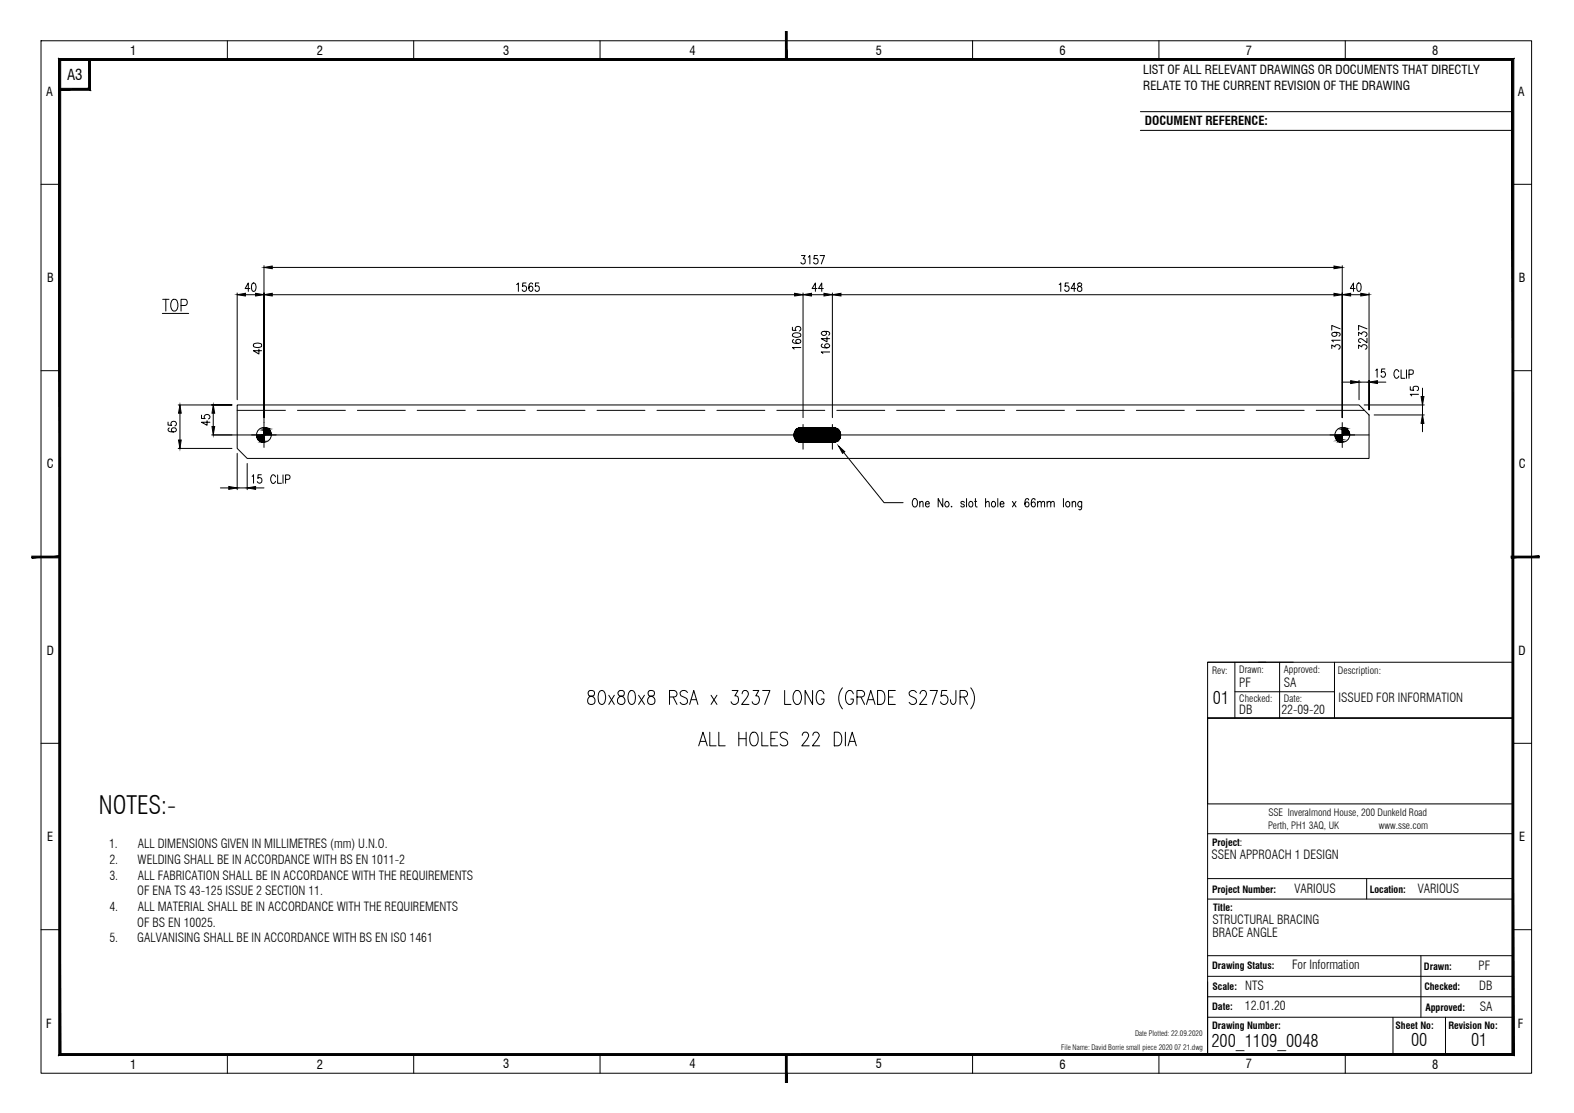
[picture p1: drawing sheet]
<svg xmlns="http://www.w3.org/2000/svg" width="420mm" height="297mm" viewBox="0 0 420 297" stroke-linecap="round" stroke-linejoin="round" font-family="sans-serif">
<!-- layer: PDF9_TEXT -->
<g fill="none" stroke="#000" stroke-width=".27">
<path d="M157.1 184.5a.85 .85 0 0 0 .3 1.2 1.2 1.2 0 0 1 1.4 .9 1.2 1.2 0 0 1-.7 1.4 1.1 1.1 0 0 1-1.3-.9 1.1 1.1 0 0 1 .9-1.3l.6-.1a.85 .85 0 0 0 .3-1.2l-.5-.2zM160.1 184.5l.7-.2a2.44 2.44 0 0 1 0 3.7h-.3a1.81 1.81 0 0 1-.8-2.2zM162.5 185.5l1.5 2.5M164 185.5l-1.5 2.5M165.2 184.5a.74 .74 0 0 0 .2 1.2 1.16 1.16 0 0 1 1.4 1.1 1.16 1.16 0 0 1-1.2 1.2 1.2 1.2 0 0 1-.7-1.5 1.2 1.2 0 0 1 1.4-.8 .8 .8 0 0 0 .4-.7 .8 .8 0 0 0-.6-.7zM168.1 184.5l.7-.2a1.78 1.78 0 0 1 .8 2.1l-.1 .9-.3 .5-.7 .2a2.67 2.67 0 0 1-.4-3.5zM170.5 185.5l1.5 2.5M172 185.5l-1.5 2.5M173.1 184.5a.88 .88 0 0 0 .3 1.2 1.2 1.2 0 0 1 1.4 .8 1.2 1.2 0 0 1-.7 1.5 1.16 1.16 0 0 1-1.3-1.2 1.16 1.16 0 0 1 1.4-1.1 .82 .82 0 0 0 .4-1.2l-.5-.2zM178.7 186h1.3a.88 .88 0 0 0 .7-.9 .88 .88 0 0 0-.7-.8h-1.3v3.7M179.7 186l1 2M183.5 184.8a.98 .98 0 0 0-1.3-.5 .98 .98 0 0 0-.5 1.2l1.3 .7a.96 .96 0 0 1 .5 1.3 .96 .96 0 0 1-1.3 .5l-.6-.5"/>
<path d="M184.1 188l1.1-3.7 1.1 3.7M184.5 186.7h1.4M186.5 199.1l1.1-3.7 1.2 3.7M187 197.9h1.4M189.5 195.4v3.7h1.7M189.8 185.5l1.6 2.5M191.4 185.5l-1.6 2.5M191.9 195.4v3.7h1.7M195.4 184.3h1.6l-.8 1.4h.3a1.15 1.15 0 0 1 .5 1.7 1.15 1.15 0 0 1-1.7 .2l-.2-.3M197.2 195.4v3.7M197.2 197.1h2M198.1 185.2l.1-.5 .4-.4h.6a1.17 1.17 0 0 1 .1 1.9l-1.3 1.8h1.9"/>
<path d="M199.2 195.4v3.7M200.7 195.6l.3-.2a1.62 1.62 0 0 1 1.4 2.3 1.1 1.1 0 0 1-.6 1.2 1.1 1.1 0 0 1-1.4-.3 2.72 2.72 0 0 1 .3-3zM201 184.3h1.6l-.9 1.4h.5a1.15 1.15 0 0 1 .4 1.7 1.15 1.15 0 0 1-1.7 .2l-.1-.3M203.4 195.4v3.7h1.6M203.6 184.3h1.9l-1.4 3.7M205.8 197.1h1.1M207.6 195.4h-1.8v3.7h1.8M209.5 184.3v3.7h1.6M210.3 195.9a1.06 1.06 0 0 0-1.2-.5 1.06 1.06 0 0 0-.8 .9l.3 .5 1.1 .5a.9 .9 0 0 1 .6 .9 .9 .9 0 0 1-.8 .9h-.6l-.6-.5M212.2 184.5l.3-.2a1.66 1.66 0 0 1 1.4 2.3l-.1 .5a.96 .96 0 0 1-1.6 .7 2.62 2.62 0 0 1 0-3.3zM214.2 196.3l.1-.6 .4-.3 .8 .2a1.15 1.15 0 0 1-.1 1.7l-1.4 1.8h2M216.9 184.3v3.7l-2-3.7v3.7"/>
<path d="M217 196.3l.1-.6 .4-.3 .8 .2a.8 .8 0 0 1 .2 1.2l-1.6 2.3h1.9M219.9 185.2a.98 .98 0 0 0-.9-1 .98 .98 0 0 0-1 1 2.33 2.33 0 0 0 .7 2.8 1.11 1.11 0 0 0 1.2-1.4h-.7M222.7 195.4h1a2.14 2.14 0 0 1 0 3.7h-1zM224.9 183.6a4.5 4.5 0 0 0 0 5.6M225.7 195.4v3.7M226.4 199.1l1.1-3.7 1.1 3.7M226.8 197.9h1.4M227.8 185.2a.97 .97 0 0 0-1-1 .97 .97 0 0 0-1 1 2.33 2.33 0 0 0 .8 2.8 1.11 1.11 0 0 0 1.2-1.4h-.7M228.8 186h1.3a.88 .88 0 0 0 .7-.9 .88 .88 0 0 0-.7-.8h-1.3v3.7M229.8 186l1 2M231.3 188l1.1-3.7 1.2 3.7M231.8 186.7h1.3"/>
<path d="M234.3 184.3h.9a2.22 2.22 0 0 1 0 3.7h-.9zM237.2 186h1.2M239 184.3h-1.8v3.7h1.8M244.6 184.8a1.02 1.02 0 0 0-1.1-.6 1.02 1.02 0 0 0-.8 1l.1 .3 .4 .3a1.6 1.6 0 0 1 1.4 1.1v.6a1.1 1.1 0 0 1-1.9 0M245.6 185.2v-.2a.94 .94 0 0 1 1.1-.7 1.17 1.17 0 0 1 .2 1.9l-1.4 1.8h1.9M248.3 184.3h1.9l-1.3 3.7M252.8 184.3h-1.4l-.2 1.5a1.16 1.16 0 0 1 1.9 .8 1.16 1.16 0 0 1-1.7 1.2l-.3-.5M255.2 184.3v2.8l-.3 .7-.6 .2a1.16 1.16 0 0 1-.6-1.3M256.3 186h1.2a.88 .88 0 0 0 .8-.9 .88 .88 0 0 0-.8-.8h-1.2v3.7M257.2 186l1.1 2M259.1 183.6a4.5 4.5 0 0 1 0 5.6"/>
</g>
<!-- layer: PDF9_EL-Holes -->
<g fill="none" stroke="#000" stroke-width=".27">
<path d="M67.2 116.1h6.5M70.5 112.8v6.6M355 116.1h6.6M358.3 112.8v6.6"/>
<circle cx="70.4" cy="116.1" r="1.97"/>
<circle cx="358.3" cy="116.1" r="1.97"/>
</g>
<g fill="#000" stroke="#000" stroke-width=".27">
<path d="M70.5 114.1l.3 .1zM358 118.1h.3zM358.3 114.3h.7z"/>
<path d="M68.5 116.1h2l-2 .3zM68.5 116.4h2v-.3zM68.5 116.4h2l-1.9 .4zM68.6 116.8h1.9v-.4zM68.6 116.8h1.9l-1.8 .3zM68.7 117.1h1.8v-.3zM68.7 117.1h1.8l-1.6 .2zM68.9 117.3h1.6v-.2zM68.9 117.3h1.6l-1.3 .3zM69.2 117.6h1.3v-.3zM69.2 117.6h1.3l-1 .2zM69.5 117.8h1v-.2zM69.5 117.8h1l-.7 .1zM69.8 117.9h.7v-.1z"/>
<path d="M70.5 114.2h.3zM70.5 114.3h.6zM70.5 114.3h.6zM70.5 114.4h.9zM70.5 114.4h.9l-.9 .2zM70.5 114.6h1.2l-.3-.2zM70.5 114.6h1.2l-1.2 .3zM70.5 114.9h1.5l-.3-.3zM70.5 114.9h1.5l-1.5 .2zM70.5 115.1h1.7l-.2-.2zM70.5 115.1h1.7l-1.7 .3zM70.5 115.4h1.8l-.1-.3zM70.5 115.4h1.8l-1.8 .3zM70.5 115.7h1.9l-.1-.3zM70.5 115.7h1.9l-1.9 .4zM70.5 116.1h1.9v-.4z"/>
<path d="M70.1 118.1h.4zM70.1 118.1l.4-.2zM69.8 117.9h.7z"/>
<path d="M358 118.1l.3-.2zM357.6 117.9h.7zM357.6 117.9l.7-.1v.1zM357.3 117.8l.3 .1 .7-.1zM357.3 117.8l1-.2v.2zM357.1 117.6l.2 .2 1-.2zM357.1 117.6l1.2-.3v.3zM356.8 117.3l.3 .3 1.2-.3zM356.8 117.3l1.5-.2v.2zM356.6 117.1l.2 .2 1.5-.2zM356.6 117.1l1.7-.3v.3zM356.5 116.8l.1 .3 1.7-.3zM356.5 116.8l1.8-.4v.4zM356.4 116.4l.1 .4 1.8-.4zM356.4 116.4l1.9-.3v.3zM356.3 116.1l.1 .3 1.9-.3z"/>
<path d="M358.3 114.2h.4zM358.3 114.1l.4 .1z"/>
<path d="M358.3 116.1l1.9-.4 .1 .4zM358.3 115.7v.4l1.9-.4zM358.3 115.7l1.9-.3v.3zM358.3 115.4v.3l1.9-.3zM358.3 115.4l1.7-.3 .2 .3zM358.3 115.1v.3l1.7-.3zM358.3 115.1l1.5-.2 .2 .2zM358.3 114.9v.2l1.5-.2zM358.3 114.9l1.3-.3 .2 .3zM358.3 114.6v.3l1.3-.3zM358.3 114.6l1-.2 .3 .2zM358.3 114.4v.2l1-.2zM358.3 114.4h1zM358.3 114.3h.7z"/>
</g>
<!-- layer: PDF9_Dimensions -->
<g fill="none" stroke="#000" stroke-width=".27">
<path d="M43.4 79.9h1.7M44.3 79.9v3.1M63.3 78.2v28.5M65.5 78.7h2.7M66.7 77h-1.3l.9-1.5v2.3M67.4 75.6l.4-.1a1.4 1.4 0 0 1 0 2.3h-.2a1.66 1.66 0 0 1-.2-2.2zM70.5 78.2v33.3v-33.3M70.5 70.9v41.9M72.7 78.7h141.7M72.7 71.4h283.4M137.9 75.9l.5-.4v2.3M140.4 75.5h-.8l-.1 1a.68 .68 0 0 1 .9 0 .68 .68 0 0 1 0 .9 .68 .68 0 0 1-.9 .1l-.1-.2"/>
<path d="M142.2 75.8l-.4-.3a1.27 1.27 0 0 0 0 2.3 .68 .68 0 0 0 .5-.9 .68 .68 0 0 0-.8-.4l-.3 .5M143.8 75.5h-.9v1a.69 .69 0 0 1 1.1 .5 .69 .69 0 0 1-1.1 .6l-.1-.3M213.9 68.2h1l-.5 .8a.67 .67 0 0 1 .6 1.1 .67 .67 0 0 1-1.2-.1M214.4 78.2v33.3M215.8 68.6l.4-.4v2.2M216.6 78.7h3.3M218.1 77h-1.3l.9-1.5v2.3M218.2 68.2h-.8l-.1 1a.68 .68 0 0 1 .9 0 .68 .68 0 0 1 0 1 .68 .68 0 0 1-.9 0l-.1-.2M218.9 68.2h1.2l-.9 2.2M219.8 77h-1.3l.9-1.5v2.3M222.2 78.7h133.9M222.2 78.2v33.3"/>
<path d="M282.7 75.9l.5-.4v2.3M285.2 75.5h-.8l-.1 1a.68 .68 0 0 1 1 .1 .68 .68 0 0 1-.2 .9 .68 .68 0 0 1-.9-.2M287.2 77h-1.3l.9-1.5v2.3M287.8 75.6v.7a.81 .81 0 0 1 .9 .5 .81 .81 0 0 1-.3 1 .72 .72 0 0 1-.9-.8 .72 .72 0 0 1 .9-.6l.3-.6a.62 .62 0 0 0-.9-.2zM358.3 78.2v33.3v-33.3M358.3 70.9v40.6M360.5 78.7h2.7M361.7 77h-1.2l.8-1.5v2.3M362.4 75.6l.4-.1a1.47 1.47 0 0 1 0 2.3h-.1a1.66 1.66 0 0 1-.3-2.2zM365.4 78.2v31.2v-7.9M43.3 83.7h7.1M46 80a.98 .98 0 0 1 1.1 .1 .98 .98 0 0 1 .4 1l-.1 1.2a.83 .83 0 0 1-.9 .7 .83 .83 0 0 1-.8-.7 2.28 2.28 0 0 1 .3-2.3z"/>
<path d="M48.3 81.5h1.1a.88 .88 0 0 0 .6-.8 .88 .88 0 0 0-.6-.8h-1.1v3.1M67.7 91.8l.9-.2a1.06 1.06 0 0 1 1.2 .5v.1a1.29 1.29 0 0 1-1.7 .5l-.4-.2zM69.1 93.2v1.3l-1.5-.9h2.2M211.5 87.3v.8l1 .1a.67 .67 0 0 1 .1-.9 .67 .67 0 0 1 .9 .1 .67 .67 0 0 1-.2 .9M211.7 89.1l.8-.3a1.03 1.03 0 0 1 1.3 .6v.1a1.48 1.48 0 0 1-2.3 0zM211.9 90.6l-.4 .5a1.7 1.7 0 0 0 2.2 .3 .6 .6 0 0 0-.7-.8 .6 .6 0 0 0-.3 1l.3 .1M213.8 92.8h-2.3l.5 .4M219.6 91.8l-.4 .5a1.33 1.33 0 0 0 2.3-.1 .64 .64 0 0 0-.8-.4 .64 .64 0 0 0-.5 .8l.6 .2M220 88.4l.5 .3a.63 .63 0 0 1-.6 .8 .63 .63 0 0 1-.5-.8l.6-.3a1.01 1.01 0 0 1 1.5 .7l-.3 .4M220.8 89.9v1.3l-1.6-.8h2.3M221.5 93.9h-2.3l.5 .5M355.5 93v-.9l.8 .5a.65 .65 0 0 1 1.1-.6 .65 .65 0 0 1-.1 1.2"/>
<path d="M356.2 88.7l.6 .2a.61 .61 0 0 1-.6 .9 .61 .61 0 0 1-.4-1l.4-.1a1.14 1.14 0 0 1 1.5 .7l-.3 .3M357.7 90.8h-2.2l.4 .4M357.7 87.8l-2.2-.9v1.2M362.7 93v-.9l.8 .5a.65 .65 0 0 1 1-.6 .65 .65 0 0 1-.1 1.2M362.7 89.6v-.9l.8 .5a.65 .65 0 0 1 1-.6 .65 .65 0 0 1-.1 1.2M364.9 90.3v1.2l-1.1-.9a.61 .61 0 0 0-.8-.2 .61 .61 0 0 0-.3 .8l.5 .2M364.9 87.8l-2.2-.9v1.2M367.2 98.8l.4-.3v2.2M369.7 98.5h-.9l-.1 .9a.7 .7 0 0 1 1 0 .7 .7 0 0 1 0 1 .7 .7 0 0 1-1 .1v-.3M373.4 99.2a.64 .64 0 0 0-.8-.6 .64 .64 0 0 0-.5 .8l.1 1.1a.59 .59 0 0 0 .7 .5 .59 .59 0 0 0 .5-.6M374 98.7v2.3h1M375.4 98.7v2.3"/>
<path d="M376.1 99.9h.7a.62 .62 0 0 0 .5-.6 .62 .62 0 0 0-.5-.6h-.7v2.3M44.9 112.6v.9h.9a.67 .67 0 0 1 .1-.9 .67 .67 0 0 1 1 .1 .67 .67 0 0 1-.2 1M45.2 114.2a.49 .49 0 0 0-.2 .8l.8 .3 1-.1a.58 .58 0 0 0 0-.8 .58 .58 0 0 0-.8 0 .58 .58 0 0 0 0 .8l.3 .1M47.6 108.1h14.3h-5.4M47.6 119.7h14.3M48 110.3v7.1M53.8 110.8v.9h1a.68 .68 0 0 1 0-.9 .68 .68 0 0 1 1 0 .68 .68 0 0 1 0 .9l-.2 .1M55.3 112.3v1.2l-1.5-.8h2.2M56.5 116.1h308.9M56.9 110.3v3.5M214.4 113.3v6.6M214.4 114.2h7.8"/>
<path d="M214.4 118h7.8M214.4 114.1a1.93 1.93 0 0 0-1.9 2 1.93 1.93 0 0 0 1.9 1.9M222.2 113.3v6.6M222.2 114.1a1.93 1.93 0 0 1 1.9 2 1.93 1.93 0 0 1-1.9 1.9M358.3 102h2.2M362.8 101.5v5.2M362.8 102h2.6M364.1 108.1h16.1M366.8 110.7h13.4M367.7 102h2.2M376.5 103.2v.9l.9 .1-.1-.1a.72 .72 0 0 1 .6-1 .72 .72 0 0 1 .7 1l-.3 .1M378.7 105.2h-2.2l.3 .5"/>
<path d="M379.7 103.6v2.2M379.7 108.1v2.6M379.7 113v2.2M58.8 130.2h2.3M63.3 121v9.7M63.3 130.2h2.7M66 123.7v7M67.3 127.1l.4-.4v2.2M68.2 130.2h2.3M69.8 126.7h-.9l-.1 1a.67 .67 0 0 1 1 .1 .67 .67 0 0 1-.2 .9 .67 .67 0 0 1-.9-.2M73.5 127.3a.64 .64 0 0 0-.7-.6 .64 .64 0 0 0-.5 .8l.1 1.1a.59 .59 0 0 0 .6 .4 .59 .59 0 0 0 .5-.5M74.1 126.7v2.3h1"/>
<path d="M75.6 126.7v2.3M76.2 127.9h.8l.3-.2 .1-.5-.2-.3-1-.2v2.3M225.2 120.8l10.8 13.4h5.1M243.9 133.2l.1-.1a1.21 1.21 0 0 1 1 .9 1.21 1.21 0 0 1-.5 1.2l-.1 .1a.71 .71 0 0 1-.9-.8l.1-.9zM245.5 134.2l.4-.4 .4 .1 .1 1.4M245.5 133.8v1.5M247 134.5h1.1l-.2-.6a.49 .49 0 0 0-.8 .2l-.1 .6a.53 .53 0 0 0 .4 .6 .53 .53 0 0 0 .7-.3M251.7 133.1v2.2l-1.3-2.2v2.2M252.5 133.9a.46 .46 0 0 1 .7 .2l.2 .6a.57 .57 0 0 1-.3 .5 .57 .57 0 0 1-.6 0l-.3-.5zM253.9 135.2h.2zM257.4 134.1a.5 .5 0 0 0-.5-.3 .5 .5 0 0 0-.4 .3l.2 .4 .6 .2 .1 .3a.5 .5 0 0 1-.5 .3 .5 .5 0 0 1-.4-.3M258 133.1v2.2"/>
<path d="M258.7 134.1a.5 .5 0 0 1 .5-.3 .5 .5 0 0 1 .4 .3l.1 .4a.59 .59 0 0 1-.5 .8 .59 .59 0 0 1-.6-.8zM260.2 133.8h.5M260.4 133.1v1.8l.1 .3 .3 .1M263.1 134.2l.5-.4 .4 .1 .1 1.4M263.1 133.1v2.2M264.7 134.1a.5 .5 0 0 1 .5-.3 .5 .5 0 0 1 .5 .3l.1 .4a.59 .59 0 0 1-.6 .8 .59 .59 0 0 1-.5-.8zM266.3 133.1v2.2M267 134.5h1l-.3-.7a.7 .7 0 0 0-.7 .8 .7 .7 0 0 0 .8 .6l.2-.2M270.2 133.8l1 1.5M271.2 133.8l-1 1.5M274.6 133.4l-.1-.2-.4-.1a1.66 1.66 0 0 0-.3 2.1 .6 .6 0 0 0 .9-.6 .6 .6 0 0 0-1-.4l-.1 .4M276.3 133.4v-.2l-.5-.1a1.28 1.28 0 0 0 .1 2.2 .63 .63 0 0 0 .5-.9 .63 .63 0 0 0-1-.2l-.1 .4"/>
<path d="M277 134.2l.4-.4 .5 .1v1.4M277 133.8v1.5M277.9 134.2l.5-.4 .4 .1v1.4M279.5 134.2l.5-.4 .4 .1 .1 1.4M279.5 133.8v1.5M280.5 134.2l.4-.4 .4 .1 .1 1.4M283.9 133.1v2.2M284.6 134.1l.3-.3a.7 .7 0 0 1 .7 .8 .7 .7 0 0 1-.8 .6l-.3-.5zM286.2 134.2l.4-.4 .4 .1 .1 1.4M286.2 133.8v1.5M288.7 133.8v2l-.3 .3-.4-.2M288.7 134.1a.5 .5 0 0 0-.4-.3 .5 .5 0 0 0-.5 .3 .69 .69 0 0 0 0 .9 .69 .69 0 0 0 .8 .2l.1-.2"/>
</g>
<!-- layer: PDF9_EL-Steel -->
<path d="M63.3 108.1h299.5l2.6 2.6v11.6h-299.4l-2.7-2.6zM222.7 118h-.5h.5" fill="none" stroke="#000" stroke-width=".27"/>
<!-- layer: PDF9_EL-Steel-Hidd -->
<g fill="none" stroke="#000" stroke-width=".27">
<path d="M63.3 109.5h12.9M79.4 109.5h12.8M95.4 109.5h12.8M111.4 109.5h12.8M127.4 109.5h12.8M143.4 109.5h12.8M159.4 109.5h12.8M175.4 109.5h12.8M191.4 109.5h12.8M207.4 109.5h12.8M223.4 109.5h12.8M239.3 109.5h12.9"/>
<path d="M255.3 109.5h12.9M271.3 109.5h12.8M287.3 109.5h12.8M303.3 109.5h12.8M319.3 109.5h12.8M335.4 109.5h12.7M351.4 109.5h12.8"/>
</g>
<!-- layer: PDF9_Dimensions -->
<g fill="#000" stroke="#000" stroke-width=".27">
<path d="M63.3 78.7l2.2-.4v.7zM68.2 78.3l2.3 .4-2.3 .3zM70.5 78.7l2.2-.4v.7zM70.5 71.4l2.2-.4v.7zM212.1 78.3l2.3 .4-2.3 .3zM214.4 78.7l2.2-.4v.7zM219.9 78.3l2.3 .4-2.3 .3zM222.2 78.7l2.3-.4v.7zM356.1 78.3l2.2 .4-2.2 .3zM356.1 71l2.2 .4-2.2 .3zM358.3 78.7l2.2-.4v.7zM363.2 78.3l2.2 .4-2.2 .3z"/>
<path d="M47.7 117.4h.7l-.4 2.3zM48 108.1l.4 2.2h-.7zM56.6 113.8h.7l-.4 2.3zM56.9 108.1l.4 2.2h-.7zM360.5 101.6l2.3 .4-2.3 .4zM365.4 102l2.3-.4v.8zM379.3 105.8h.8l-.4 2.3zM379.7 110.7l.4 2.3h-.8zM61.1 129.8l2.2 .4-2.2 .4zM66 130.2l2.2-.4v.8zM223.8 119l1.7 1.6-.6 .4z"/>
</g>
<!-- layer: PDF9_EL-Steel -->
<g fill="#000" stroke="#000" stroke-width=".27">
<path d="M213.5 118h.9zM213.6 114.2h.6zM222.2 114.2h.5z"/>
<path d="M213.5 118h.9zM213.5 118h8.7z"/>
<path d="M213.5 118l.7 .1zM213.6 118.1h.6z"/>
<path d="M213.6 114.2h.8zM213.5 114.2h.9z"/>
<path d="M222.2 118h.5zM222.2 118h.5z"/>
<path d="M222.2 114.2h.5zM214.4 114.2h8.3z"/>
<path d="M213.5 114.2h9.4zM213.3 114.2h9.6zM213.3 114.2h9.7zM213.3 114.2h9.7zM213.3 114.2l10 .1zM213 114.3h10.3zM213 114.3l10.4 .1zM212.9 114.4h10.5zM212.9 114.4l10.7 .1zM212.8 114.5h10.8zM212.8 114.5l10.9 .1zM212.6 114.6h11.1zM212.6 114.6l11.2 .2-.1-.2zM212.6 114.6l11.2 .2h-11.3zM212.5 114.8l11.4 .1zM212.5 114.8l11.4 .1zM212.4 114.9l11.7 .2-.2-.2zM212.4 114.9l11.7 .2h-11.9zM212.2 115.1l12 .1-.1-.1zM212.2 115.1l12 .1h-12zM212.2 115.2l12 .2v-.2zM212.2 115.2l12 .2h-12.1zM212.1 115.4l12.2 .2-.1-.2zM212.1 115.4l12.2 .2h-12.3zM212 115.6l12.4 .1-.1-.1zM212 115.6l12.4 .1h-12.4zM212 115.7l12.4 .3v-.3zM212 115.7l12.4 .3h-12.5zM211.9 116l12.5 .1zM211.9 116l12.5 .1zM211.9 116.1l12.5 .2v-.2zM211.9 116.1l12.5 .2h-12.5zM211.9 116.3l12.5 .2v-.2zM211.9 116.3l12.5 .2h-12.4zM212 116.5l12.3 .2 .1-.2zM212 116.5l12.3 .2h-12.3zM212 116.7h12.3zM212 116.7l12.2 .1zM212.1 116.8l12.1 .2v-.2zM212.1 116.8l12.1 .2h-12zM212.2 117h12zM212.2 117l11.9 .1zM212.2 117.1l11.7 .2 .2-.2zM212.2 117.1l11.7 .2h-11.5zM212.4 117.3h11.5zM212.4 117.3l11.4 .1zM212.5 117.4l11.2 .2 .1-.2zM212.5 117.4l11.2 .2h-11.1zM212.6 117.6h11.1zM212.6 117.6l11 .1zM212.8 117.7h10.8zM212.8 117.7l10.6 .1zM212.9 117.8h10.5zM212.9 117.8l10.4 .1zM213 117.9h10.3zM213 117.9h10zM213.3 117.9h9.7zM213.3 117.9l9.6 .1zM213.3 118h9.6zM213.3 118h9.4z"/>
</g>
<!-- layer: Border -->
<g fill="none" stroke="#000" stroke-width=".27">
<path d="M304.4 29.8h99.4M304.4 34.8h99.4M322.4 176.7h81.4M345.2 176.7h-22.8v14.9h81.4h-81.4v89.8h81.4M356.2 176.7v14.9M403.8 213.5v18.1M322.4 222.5h81.4M322.4 234.5h81.4M322.4 239.9h81.4M364.8 234.5v5.4M322.4 255.1h81.4M379.3 255.1v16.4"/>
<path d="M322.4 260.6h81.4M322.4 266h81.4M322.4 271.5h81.4M371.8 271.5v9.9M385.9 271.5v9.9"/>
</g>
<!-- layer: Border Grid -->
<g fill="none" stroke="#000" stroke-width=".27">
<path d="M11 10.9h397.8v275.5h-397.8zM60.7 10.9v5M110.4 10.9v5M160.2 10.9v5M259.6 10.9v5M309.4 10.9v5M359.1 10.9v5M11 49.2h4.9M403.8 49.2h5M11 98.9h4.9M403.8 98.9h5M11 198.4h4.9"/>
<path d="M403.8 198.4h5M11 248.1h4.9M403.8 248.1h5M60.7 281.4v5M110.4 281.4v5M160.2 281.4v5M259.6 281.4v5M309.4 281.4v5M359.1 281.4v5"/>
</g>
<!-- layer: Border -->
<g fill="#000" stroke="#000" stroke-width=".27">
<path d="M15.7 15.6l.5 .5 387.9-.5zM16.2 16.1l387.9-.5-.5 .5zM404.1 15.6l-.5 .5 .5 265.6zM403.6 16.1l.5 265.6-.5-.5zM15.7 281.7h388.4l-.5-.5zM16.2 281.2h387.4l-387.9 .5zM15.7 15.6v266.1l.5-.5zM15.7 15.6l.5 .5v265.1z"/>
<path d="M15.9 23.6v.5l7.8-.5zM15.9 24.1l7.8-.5 .5 .5zM23.7 15.9v7.7l.5 .5zM23.7 15.9h.5v8.2z"/>
</g>
<!-- layer: 0 -->
<g fill="#000" stroke="#000" stroke-width=".27">
<path d="M209.7 8.4v7.5h.4zM209.7 8.4h.4v7.5z"/>
<path d="M8.5 148.9h7.4v-.5zM8.5 148.4h7.4l-7.4 .5z"/>
<path d="M403.4 148.9h7.5v-.5zM403.4 148.4h7.5l-7.5 .5z"/>
<path d="M209.7 281.4v7.5h.4zM209.7 281.4h.4v7.5z"/>
</g>
<path d="M329.6 176.7v14.9M335.9 176.7h2M341.6 176.7v14.9M403.8 176.7v14.9M322.4 191.6h81.4v22.9h-81.4zM329.6 184.6h26.6" fill="none" stroke="#000" stroke-width=".27"/>
<text font-size="6.7" x="26.4" y="217.2">NOTES:-</text>
<g font-size="4.7">
<text x="323.8" y="187.9">01</text>
<text x="323.4" y="279.4">200_1109_0048</text>
<text x="376.7" y="279.2">00</text>
<text x="392.7" y="279.2">01</text>
</g>
<text font-size="4" x="17.9" y="21.3">A3</text>
<g font-size="3.3">
<text x="34.7" y="14.6">1</text>
<text x="84.6" y="14.6">2</text>
<text x="134.3" y="14.6">3</text>
<text x="184.1" y="14.6">4</text>
<text x="233.8" y="14.6">5</text>
<text x="282.9" y="14.6">6</text>
<text x="332.6" y="14.6">7</text>
<text x="382.3" y="14.6">8</text>
<text x="305.2" y="19.8">LIST OF ALL RELEVANT DRAWINGS OR DOCUMENTS THAT DIRECTLY</text>
<text x="305.2" y="24">RELATE TO THE CURRENT REVISION OF THE DRAWING</text>
<text x="12.3" y="25.6">A</text>
<text x="405.2" y="25.6">A</text>
<text x="305.6" y="33.5">DOCUMENT REFERENCE:</text>
<text x="12.6" y="75.3">B</text>
<text x="405.4" y="75.3">B</text>
<text x="12.5" y="125">C</text>
<text x="405.4" y="125">C</text>
<text x="12.5" y="174.8">D</text>
<text x="405.4" y="174.8">D</text>
<text x="330.8" y="183.5">PF</text>
<text x="342.7" y="183.4">SA</text>
<text x="330.8" y="190.6">DB</text>
<text x="342" y="190.6">22-09-20</text>
<text x="357.3" y="187.4">ISSUED FOR INFORMATION</text>
<text x="12.6" y="224.5">E</text>
<text x="29.1" y="226.3">1.</text>
<text x="36.8" y="226.3">ALL DIMENSIONS GIVEN IN MILLIMETRES (mm) U.N.O.</text>
<text x="405.5" y="224.5">E</text>
<text x="29.2" y="230.5">2.</text>
<text x="36.7" y="230.5">WELDING SHALL BE IN ACCORDANCE WITH BS EN 1011-2</text>
<text x="323.4" y="229.2">SSEN APPROACH 1 DESIGN</text>
<text x="29.2" y="234.7">3.</text>
<text x="36.6" y="238.9">OF ENA TS 43-125 ISSUE 2 SECTION 11.</text>
<text x="36.8" y="234.7">ALL FABRICATION SHALL BE IN ACCORDANCE WITH THE REQUIREMENTS</text>
<text x="345.6" y="238.3">VARIOUS</text>
<text x="378.4" y="238.3">VARIOUS</text>
<text x="29.2" y="243.1">4.</text>
<text x="36.8" y="243.1">ALL MATERIAL SHALL BE IN ACCORDANCE WITH THE REQUIREMENTS</text>
<text x="29.2" y="251.5">5.</text>
<text x="36.6" y="247.3">OF BS EN 10025.</text>
<text x="36.6" y="251.5">GALVANISING SHALL BE IN ACCORDANCE WITH BS EN ISO 1461</text>
<text x="323.6" y="246.7">STRUCTURAL BRACING</text>
<text x="323.6" y="250">BRACE ANGLE</text>
<text x="344.9" y="258.7">For Information</text>
<text x="394.7" y="258.8">PF</text>
<text x="332.3" y="269.7">12.01.20</text>
<text x="332.4" y="264.2">NTS</text>
<text x="394.8" y="264.3">DB</text>
<text x="395" y="269.7">SA</text>
<text x="12.3" y="274.2">F</text>
<text x="405.2" y="274.2">F</text>
<text x="34.7" y="285.2">1</text>
<text x="84.6" y="285.2">2</text>
<text x="134.3" y="285.2">3</text>
<text x="184.1" y="285.2">4</text>
<text x="233.8" y="285.2">5</text>
<text x="282.9" y="285.2">6</text>
<text x="332.6" y="285.2">7</text>
<text x="382.3" y="285.2">8</text>
</g>
<g font-size="2.7">
<text x="323.6" y="180">Rev:</text>
<text x="330.8" y="179.6">Drawn:</text>
<text x="342.7" y="179.6">Approved:</text>
<text x="357.2" y="180">Description:</text>
<text x="330.8" y="187.5">Checked:</text>
<text x="342.7" y="187.5">Date:</text>
<text x="338.5" y="221.1">Perth, PH1 3AQ, UK</text>
<text x="338.6" y="217.8">SSE Inveralmond House, 200 Dunkeld Road</text>
<text x="368.1" y="221.1">www.sse.com</text>
</g>
<g font-size="2.6">
<text x="323.5" y="225.8">Project:</text>
<text x="323.5" y="238.3">Project Number:</text>
<text x="365.6" y="238.3">Location:</text>
<text x="323.8" y="243.1">Title:</text>
<text x="323.5" y="258.7">Drawing Status:</text>
<text x="380.1" y="258.8">Drawn:</text>
<text x="323.5" y="269.6">Date:</text>
<text x="323.7" y="264.2">Scale:</text>
<text x="380.2" y="264.3">Checked:</text>
<text x="380.5" y="269.7">Approved:</text>
<text x="323.5" y="274.5">Drawing Number:</text>
<text x="372.5" y="274.5">Sheet No:</text>
<text x="386.6" y="274.5">Revision No:</text>
</g>
<g font-size="2">
<text x="283.2" y="280.1">File Name: David Borrie small piece 2020 07 21.dwg</text>
<text x="303" y="276.6">Date Plotted: 22.09.2020</text>
</g>
</svg>
